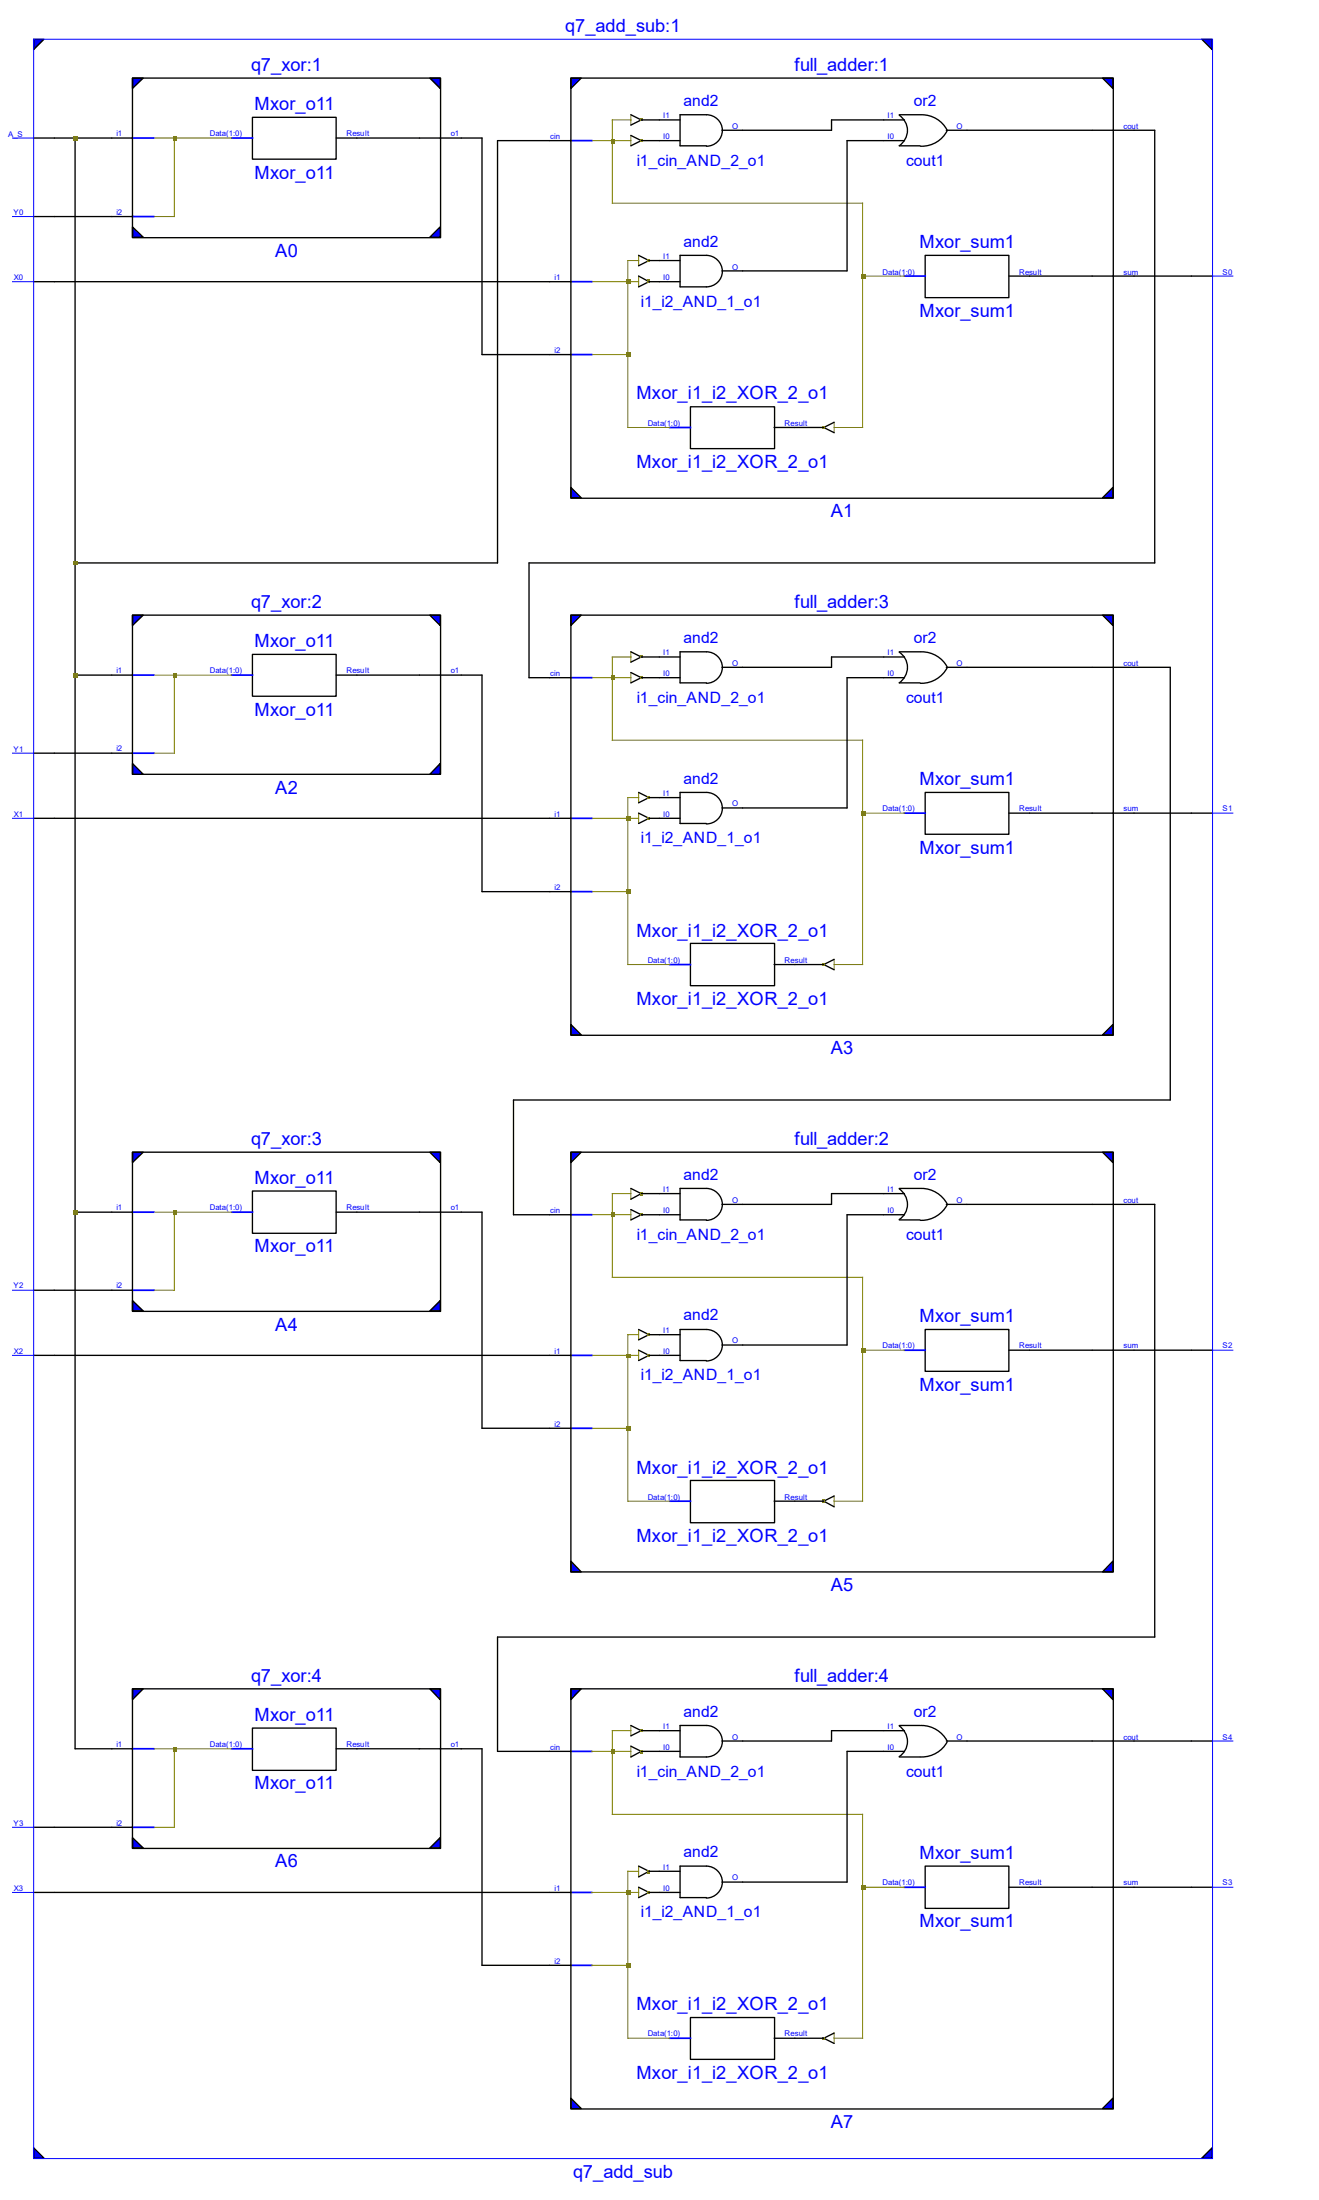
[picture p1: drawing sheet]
<svg xmlns="http://www.w3.org/2000/svg" width="129mm" height="216mm" viewBox="0 0 129 216" stroke-linecap="round" stroke-linejoin="round" font-family="sans-serif">
<path d="M3.3 3.9h1l-1 1z" fill="#00f"/>
<path d="M3.3 3.9h1l-1 1z" fill="none" stroke="#000" stroke-width=".13"/>
<path d="M117.9 3.9h1v1z" fill="#00f"/>
<path d="M117.9 3.9h1v1z" fill="none" stroke="#000" stroke-width=".13"/>
<path d="M3.3 210.8l1 1h-1z" fill="#00f"/>
<path d="M3.3 210.8l1 1h-1z" fill="none" stroke="#000" stroke-width=".13"/>
<path d="M117.9 211.8l1-1v1z" fill="#00f"/>
<path d="M117.9 211.8l1-1v1z" fill="none" stroke="#000" stroke-width=".13"/>
<path d="M13 7.7h1.1l-1.1 1z" fill="#00f"/>
<path d="M13 7.7h1.1l-1.1 1z" fill="none" stroke="#000" stroke-width=".13"/>
<path d="M42.2 7.7h1v1z" fill="#00f"/>
<path d="M42.2 7.7h1v1z" fill="none" stroke="#000" stroke-width=".13"/>
<path d="M13 22.3l1.1 1h-1.1z" fill="#00f"/>
<path d="M13 22.3l1.1 1h-1.1z" fill="none" stroke="#000" stroke-width=".13"/>
<path d="M42.2 23.3l1-1v1z" fill="#00f"/>
<path d="M24.8 11.5h8.2v4.1h-8.2zM33 13.5h2M42.2 23.3l1-1v1z" fill="none" stroke="#000" stroke-width=".13"/>
<path d="M22.7 13.5h2.1" fill="none" stroke="#00f" stroke-width=".17"/>
<path d="M15.1 13.5h7.6M17.1 13.5v7.8h-2" fill="none" stroke="#808000" stroke-width=".1"/>
<path d="M16.9 13.4h.4v.4h-.4z" fill-rule="evenodd" fill="#808000"/>
<path d="M11 13.5h2M13 7.7h30.2v15.6h-30.2zM35 13.5h10.3M11 21.3h2" fill="none" stroke="#000" stroke-width=".13"/>
<path d="M13 13.5h2.1M13 21.3h2.1" fill="none" stroke="#00f" stroke-width=".17"/>
<path d="M13 60.4h1.1l-1.1 1z" fill="#00f"/>
<path d="M13 60.4h1.1l-1.1 1z" fill="none" stroke="#000" stroke-width=".13"/>
<path d="M42.2 60.4h1v1z" fill="#00f"/>
<path d="M42.2 60.4h1v1z" fill="none" stroke="#000" stroke-width=".13"/>
<path d="M13 74.9l1.1 1.1h-1.1z" fill="#00f"/>
<path d="M13 74.9l1.1 1.1h-1.1z" fill="none" stroke="#000" stroke-width=".13"/>
<path d="M43.2 74.9v1.1h-1z" fill="#00f"/>
<path d="M24.8 64.2h8.2v4.1h-8.2zM33 66.3h2M43.2 74.9v1.1h-1z" fill="none" stroke="#000" stroke-width=".13"/>
<path d="M22.7 66.3h2.1" fill="none" stroke="#00f" stroke-width=".17"/>
<path d="M15.1 66.3h7.6M17.1 66.3v7.6h-2" fill="none" stroke="#808000" stroke-width=".1"/>
<path d="M16.9 66h.4v.5h-.4z" fill-rule="evenodd" fill="#808000"/>
<path d="M11 66.3h2M11 73.9h2M13 60.4h30.2v15.6h-30.2zM35 66.3h10.3" fill="none" stroke="#000" stroke-width=".13"/>
<path d="M13 66.3h2.1M13 73.9h2.1" fill="none" stroke="#00f" stroke-width=".17"/>
<path d="M13 113.1h1.1l-1.1 1z" fill="#00f"/>
<path d="M13 113.1h1.1l-1.1 1z" fill="none" stroke="#000" stroke-width=".13"/>
<path d="M42.2 113.1h1v1z" fill="#00f"/>
<path d="M42.2 113.1h1v1z" fill="none" stroke="#000" stroke-width=".13"/>
<path d="M13 127.6l1.1 1.1h-1.1z" fill="#00f"/>
<path d="M13 127.6l1.1 1.1h-1.1z" fill="none" stroke="#000" stroke-width=".13"/>
<path d="M42.2 128.7l1-1.1v1.1z" fill="#00f"/>
<path d="M24.8 116.9h8.2v4.1h-8.2zM33 119h2M42.2 128.7l1-1.1v1.1z" fill="none" stroke="#000" stroke-width=".13"/>
<path d="M22.7 119h2.1" fill="none" stroke="#00f" stroke-width=".17"/>
<path d="M15.1 119h7.6M17.1 119v7.6h-2" fill="none" stroke="#808000" stroke-width=".1"/>
<path d="M16.9 118.7h.4v.5h-.4z" fill-rule="evenodd" fill="#808000"/>
<path d="M11 119h2M13 113.1h30.2v15.6h-30.2zM35 119h10.3M11 126.6h2" fill="none" stroke="#000" stroke-width=".13"/>
<path d="M13 119h2.1M13 126.6h2.1" fill="none" stroke="#00f" stroke-width=".17"/>
<path d="M13 165.7h1.1l-1.1 1.1z" fill="#00f"/>
<path d="M13 165.7h1.1l-1.1 1.1z" fill="none" stroke="#000" stroke-width=".13"/>
<path d="M42.2 165.7h1v1.1z" fill="#00f"/>
<path d="M42.2 165.7h1v1.1z" fill="none" stroke="#000" stroke-width=".13"/>
<path d="M13 180.3l1.1 1.1h-1.1z" fill="#00f"/>
<path d="M13 180.3l1.1 1.1h-1.1z" fill="none" stroke="#000" stroke-width=".13"/>
<path d="M43.2 180.3v1.1h-1z" fill="#00f"/>
<path d="M24.8 169.6h8.2v4.1h-8.2zM33 171.6h2M43.2 180.3v1.1h-1z" fill="none" stroke="#000" stroke-width=".13"/>
<path d="M22.7 171.6h2.1" fill="none" stroke="#00f" stroke-width=".17"/>
<path d="M15.1 171.6h7.6M17.1 171.6v7.7h-2" fill="none" stroke="#808000" stroke-width=".1"/>
<path d="M16.9 171.4h.4v.5h-.4z" fill-rule="evenodd" fill="#808000"/>
<path d="M11 171.6h2M11 179.3h2M13 165.7h30.2v15.7h-30.2zM35 171.6h10.3" fill="none" stroke="#000" stroke-width=".13"/>
<path d="M13 171.6h2.1M13 179.3h2.1" fill="none" stroke="#00f" stroke-width=".17"/>
<path d="M56 7.7h1l-1 1z" fill="#00f"/>
<path d="M56 7.7h1l-1 1z" fill="none" stroke="#000" stroke-width=".13"/>
<path d="M108.2 7.7h1v1z" fill="#00f"/>
<path d="M108.2 7.7h1v1z" fill="none" stroke="#000" stroke-width=".13"/>
<path d="M56 47.8l1 1.1h-1z" fill="#00f"/>
<path d="M56 47.8l1 1.1h-1z" fill="none" stroke="#000" stroke-width=".13"/>
<path d="M108.2 48.9l1-1.1v1.1z" fill="#00f"/>
<g fill="none" stroke="#000" stroke-width=".13">
<path d="M64.7 13.8h2M64.7 11.8h2M69.3 14.3h-2.6v-3h2.6a1.55 1.55 0 0 1 1.6 1.5 1.55 1.55 0 0 1-1.6 1.6M70.8 12.8h2.1M86.7 13.8h2M86.7 11.8h2M88.2 11.3a1.81 1.81 0 0 1 0 3h2.1M88.2 11.3h2.1M90.3 11.3a2.81 2.81 0 0 1 2.6 1.5M92.8 12.8h2.1M92.9 12.8a2.81 2.81 0 0 1-2.6 1.6M64.7 27.6h2"/>
<path d="M64.7 25.6h2M66.7 25.1h2.6a1.55 1.55 0 0 1 1.6 1.5 1.55 1.55 0 0 1-1.6 1.6h-2.6zM67.7 39.9h8.3v4.1h-8.3zM70.8 26.6h2.1M90.8 25.1h8.2v4.1h-8.2zM99 27.1h2M75.9 42h2.1M108.2 48.9l1-1.1v1.1z"/>
</g>
<path d="M88.7 27.1h2.1M65.7 42h2" fill="none" stroke="#00f" stroke-width=".17"/>
<path d="M58 27.6h4.7M58 34.8h3.6M62.7 25.6h-1.1v16.4h4.1" fill="none" stroke="#808000" stroke-width=".1"/>
<g fill="#808000">
<path d="M61.4 27.4h.4v.5h-.4z" fill-rule="evenodd"/>
<path d="M61.4 34.6h.4v.4h-.4z" fill-rule="evenodd"/>
</g>
<path d="M58 13.8h3.9M61.9 11.8h-1.8v8.1h24.5v22.1h-2.8M84.6 27.1h4.1" fill="none" stroke="#808000" stroke-width=".1"/>
<g fill="#808000">
<path d="M59.9 13.6h.4v.5h-.4z" fill-rule="evenodd"/>
<path d="M84.5 26.9h.4v.4h-.4z" fill-rule="evenodd"/>
</g>
<path d="M61.9 13.3l1 .5-1 .5M86.7 11.8h-5.1v1h-8.7M86.7 13.8h-3.6v12.8h-10.2M94.9 12.8h14.3M101 27.1h8.2" fill="none" stroke="#000" stroke-width=".13"/>
<path d="M56 13.8h2M56 27.6h2M56 34.8h2" fill="none" stroke="#00f" stroke-width=".17"/>
<path d="M61.9 13.3v1" fill="none" stroke="#808000" stroke-width=".1"/>
<path d="M62.8 13.7h.2v.2h-.2z" fill-rule="evenodd" fill="#808000"/>
<path d="M61.9 11.3l1 .5-1 .5M62.9 13.8h1.8" fill="none" stroke="#000" stroke-width=".13"/>
<path d="M61.9 11.3v1" fill="none" stroke="#808000" stroke-width=".1"/>
<path d="M62.8 11.6h.2v.3h-.2z" fill-rule="evenodd" fill="#808000"/>
<path d="M62.9 11.8h1.8M62.7 27.1l1 .5-1 .6" fill="none" stroke="#000" stroke-width=".13"/>
<path d="M62.7 27.1v1.1" fill="none" stroke="#808000" stroke-width=".1"/>
<path d="M63.5 27.5h.3v.3h-.3z" fill-rule="evenodd" fill="#808000"/>
<path d="M62.7 25.1l1 .5-1 .5M63.7 27.6h1" fill="none" stroke="#000" stroke-width=".13"/>
<path d="M62.7 25.1v1" fill="none" stroke="#808000" stroke-width=".1"/>
<path d="M63.5 25.4h.3v.3h-.3z" fill-rule="evenodd" fill="#808000"/>
<path d="M63.7 25.6h1M81.8 41.4l-1 .6 1 .5" fill="none" stroke="#000" stroke-width=".13"/>
<path d="M81.8 41.4v1.1" fill="none" stroke="#808000" stroke-width=".1"/>
<path d="M80.7 41.8h.2v.3h-.2z" fill-rule="evenodd" fill="#808000"/>
<path d="M53.9 13.8h2.1M56 7.7h53.2v41.2h-53.2zM109.2 12.8h2.1M53.9 27.6h2.1M53.9 34.8h2.1M109.2 27.1h2.1M78 42h2.8" fill="none" stroke="#000" stroke-width=".13"/>
<path d="M56 60.4h1l-1 1z" fill="#00f"/>
<path d="M56 60.4h1l-1 1z" fill="none" stroke="#000" stroke-width=".13"/>
<path d="M108.2 60.4h1v1z" fill="#00f"/>
<path d="M108.2 60.4h1v1z" fill="none" stroke="#000" stroke-width=".13"/>
<path d="M56 100.5l1 1.1h-1z" fill="#00f"/>
<path d="M56 100.5l1 1.1h-1z" fill="none" stroke="#000" stroke-width=".13"/>
<path d="M108.2 101.6l1-1.1v1.1z" fill="#00f"/>
<g fill="none" stroke="#000" stroke-width=".13">
<path d="M64.7 78.3h2M64.7 66.5h2M64.7 64.5h2M69.3 67h-2.6v-3h2.6a1.55 1.55 0 0 1 1.6 1.5 1.55 1.55 0 0 1-1.6 1.6M70.8 79.3h2.1M70.8 65.5h2.1M86.7 66.5h2M86.7 64.5h2M88.2 64a1.81 1.81 0 0 1 0 3h2.1M88.2 64h2.1M90.3 64a2.86 2.86 0 0 1 2.6 1.4M90.8 77.8h8.2v4.1h-8.2z"/>
<path d="M92.8 65.5h2.1M92.9 65.5a2.86 2.86 0 0 1-2.6 1.6M99 79.8h2M64.7 80.3h2M67.7 92.6h8.3v4.1h-8.3zM69.3 80.8h-2.6v-3h2.6a1.55 1.55 0 0 1 1.6 1.5 1.55 1.55 0 0 1-1.6 1.6M75.9 94.7h2.1M108.2 101.6l1-1.1v1.1z"/>
</g>
<path d="M88.7 79.8h2.1M65.7 94.7h2" fill="none" stroke="#00f" stroke-width=".17"/>
<path d="M62.7 78.3h-1.1v16.4h4.1M58 80.3h4.7M58 87.5h3.6" fill="none" stroke="#808000" stroke-width=".1"/>
<g fill="#808000">
<path d="M61.4 80.1h.4v.5h-.4z" fill-rule="evenodd"/>
<path d="M61.4 87.3h.4v.4h-.4z" fill-rule="evenodd"/>
</g>
<path d="M58 66.5h3.9M61.9 64.5h-1.8v8.1h24.5v22.1h-2.8M84.6 79.8h4.1" fill="none" stroke="#808000" stroke-width=".1"/>
<g fill="#808000">
<path d="M59.9 66.3h.4v.4h-.4z" fill-rule="evenodd"/>
<path d="M84.5 79.6h.4v.5h-.4z" fill-rule="evenodd"/>
</g>
<path d="M61.9 66l1 .5-1 .5M86.7 64.5h-5.1v1h-8.7M86.7 66.5h-3.6v12.8h-10.2M94.9 65.5h14.3M101 79.8h8.2" fill="none" stroke="#000" stroke-width=".13"/>
<path d="M56 66.5h2M56 80.3h2M56 87.5h2" fill="none" stroke="#00f" stroke-width=".17"/>
<path d="M61.9 66v1" fill="none" stroke="#808000" stroke-width=".1"/>
<path d="M62.8 66.4h.2v.2h-.2z" fill-rule="evenodd" fill="#808000"/>
<path d="M61.9 64l1 .5-1 .5M62.9 66.5h1.8" fill="none" stroke="#000" stroke-width=".13"/>
<path d="M61.9 64v1" fill="none" stroke="#808000" stroke-width=".1"/>
<path d="M62.8 64.3h.2v.3h-.2z" fill-rule="evenodd" fill="#808000"/>
<path d="M62.7 79.8l1 .5-1 .5M62.9 64.5h1.8" fill="none" stroke="#000" stroke-width=".13"/>
<path d="M62.7 79.8v1" fill="none" stroke="#808000" stroke-width=".1"/>
<path d="M63.5 80.2h.3v.2h-.3z" fill-rule="evenodd" fill="#808000"/>
<path d="M62.7 77.8l1 .5-1 .5M63.7 80.3h1" fill="none" stroke="#000" stroke-width=".13"/>
<path d="M62.7 77.8v1" fill="none" stroke="#808000" stroke-width=".1"/>
<path d="M63.5 78.1h.3v.3h-.3z" fill-rule="evenodd" fill="#808000"/>
<path d="M63.7 78.3h1M81.8 94.1l-1 .6 1 .5" fill="none" stroke="#000" stroke-width=".13"/>
<path d="M81.8 94.1v1.1" fill="none" stroke="#808000" stroke-width=".1"/>
<path d="M80.7 94.5h.2v.3h-.2z" fill-rule="evenodd" fill="#808000"/>
<path d="M53.9 66.5h2.1M56 60.4h53.2v41.2h-53.2zM109.2 65.5h2.1M109.2 79.8h2.1M53.9 80.3h2.1M53.9 87.5h2.1M78 94.7h2.8" fill="none" stroke="#000" stroke-width=".13"/>
<path d="M56 113.1h1l-1 1z" fill="#00f"/>
<path d="M56 113.1h1l-1 1z" fill="none" stroke="#000" stroke-width=".13"/>
<path d="M108.2 113.1h1v1z" fill="#00f"/>
<path d="M108.2 113.1h1v1z" fill="none" stroke="#000" stroke-width=".13"/>
<path d="M56 153.2l1 1.1h-1z" fill="#00f"/>
<path d="M56 153.2l1 1.1h-1z" fill="none" stroke="#000" stroke-width=".13"/>
<path d="M109.2 153.2v1.1h-1z" fill="#00f"/>
<g fill="none" stroke="#000" stroke-width=".13">
<path d="M64.7 119.2h2M64.7 117.1h2M69.3 119.7h-2.6v-3.1h2.6a1.57 1.57 0 0 1 1.6 1.6 1.57 1.57 0 0 1-1.6 1.6M70.8 118.2h2.1M86.7 119.2h2M86.7 117.1h2M88.2 116.7a1.81 1.81 0 0 1 0 3M88.2 119.7h2.1M88.2 116.6h2.1M90.3 116.6a2.86 2.86 0 0 1 2.6 1.6M92.8 118.2h2.1M92.9 118.2a2.86 2.86 0 0 1-2.6 1.6"/>
<path d="M64.7 133h2M64.7 131h2M69.3 133.5h-2.6v-3h2.6a1.55 1.55 0 0 1 1.6 1.5 1.55 1.55 0 0 1-1.6 1.6M70.8 132h2.1M90.8 130.5h8.2v4.1h-8.2zM99 132.5h2M67.7 145.3h8.3v4.1h-8.3zM75.9 147.3h2.1M109.2 153.2v1.1h-1z"/>
</g>
<path d="M88.7 132.5h2.1M65.7 147.3h2" fill="none" stroke="#00f" stroke-width=".17"/>
<path d="M58 133h4.7M62.7 131h-1.1v16.3h4.1M58 140.2h3.6" fill="none" stroke="#808000" stroke-width=".1"/>
<g fill="#808000">
<path d="M61.4 132.8h.4v.4h-.4z" fill-rule="evenodd"/>
<path d="M61.4 140h.4v.4h-.4z" fill-rule="evenodd"/>
</g>
<path d="M58 119.2h3.9M61.9 117.1h-1.8v8.2h24.5v22h-2.8M84.6 132.5h4.1" fill="none" stroke="#808000" stroke-width=".1"/>
<g fill="#808000">
<path d="M59.9 119h.4v.4h-.4z" fill-rule="evenodd"/>
<path d="M84.5 132.3h.4v.4h-.4z" fill-rule="evenodd"/>
</g>
<path d="M61.9 118.7l1 .5-1 .5M86.7 117.1h-5.1v1.1h-8.7M86.7 119.2h-3.6v12.8h-10.2M94.9 118.2h14.3M101 132.5h8.2" fill="none" stroke="#000" stroke-width=".13"/>
<path d="M56 119.2h2M56 133h2M56 140.2h2" fill="none" stroke="#00f" stroke-width=".17"/>
<path d="M61.9 118.7v1" fill="none" stroke="#808000" stroke-width=".1"/>
<path d="M62.8 119.1h.2v.2h-.2z" fill-rule="evenodd" fill="#808000"/>
<path d="M61.9 116.6l1 .5-1 .6M62.9 119.2h1.8" fill="none" stroke="#000" stroke-width=".13"/>
<path d="M61.9 116.6v1.1" fill="none" stroke="#808000" stroke-width=".1"/>
<path d="M62.8 117h.2v.3h-.2z" fill-rule="evenodd" fill="#808000"/>
<path d="M62.9 117.1h1.8M62.7 132.5l1 .5-1 .5" fill="none" stroke="#000" stroke-width=".13"/>
<path d="M62.7 132.5v1" fill="none" stroke="#808000" stroke-width=".1"/>
<path d="M63.5 132.9h.3v.2h-.3z" fill-rule="evenodd" fill="#808000"/>
<path d="M62.7 130.5l1 .5-1 .5M63.7 133h1" fill="none" stroke="#000" stroke-width=".13"/>
<path d="M62.7 130.5v1" fill="none" stroke="#808000" stroke-width=".1"/>
<path d="M63.5 130.9h.3v.2h-.3z" fill-rule="evenodd" fill="#808000"/>
<path d="M63.7 131h1M81.8 146.8l-1 .5 1 .6" fill="none" stroke="#000" stroke-width=".13"/>
<path d="M81.8 146.8v1.1" fill="none" stroke="#808000" stroke-width=".1"/>
<path d="M80.7 147.2h.2v.3h-.2z" fill-rule="evenodd" fill="#808000"/>
<path d="M53.9 119.2h2.1M56 113.1h53.2v41.2h-53.2zM109.2 118.2h2.1M53.9 133h2.1M109.2 132.5h2.1M53.9 140.2h2.1M78 147.3h2.8" fill="none" stroke="#000" stroke-width=".13"/>
<path d="M56 165.7h1l-1 1.1z" fill="#00f"/>
<path d="M56 165.7h1l-1 1.1z" fill="none" stroke="#000" stroke-width=".13"/>
<path d="M108.2 165.7h1v1.1z" fill="#00f"/>
<path d="M108.2 165.7h1v1.1z" fill="none" stroke="#000" stroke-width=".13"/>
<path d="M56 205.9l1 1h-1z" fill="#00f"/>
<path d="M56 205.9l1 1h-1z" fill="none" stroke="#000" stroke-width=".13"/>
<path d="M108.2 206.9l1-1v1z" fill="#00f"/>
<g fill="none" stroke="#000" stroke-width=".13">
<path d="M64.7 171.9h2M64.7 169.8h2M66.7 169.3h2.6a1.55 1.55 0 0 1 1.6 1.6 1.55 1.55 0 0 1-1.6 1.5h-2.6zM70.8 170.9h2.1M86.7 171.9h2M86.7 169.8h2M88.2 169.4a1.81 1.81 0 0 1 0 3M88.2 172.4h2.1M88.2 169.3h2.1M90.3 169.3a2.86 2.86 0 0 1 2.6 1.6M92.8 170.9h2.1M92.9 170.9a2.86 2.86 0 0 1-2.6 1.5"/>
<path d="M107.1 170.9h2.1M64.7 185.7h2M64.7 183.6h2M67.7 198h8.3v4.1h-8.3zM69.3 186.2h-2.6v-3.1h2.6a1.57 1.57 0 0 1 1.6 1.6 1.57 1.57 0 0 1-1.6 1.6M70.8 184.7h2.1M90.8 183.1h8.2v4.2h-8.2zM99 185.2h2M107.1 185.2h2.1M75.9 200h2.1M108.2 206.9l1-1v1z"/>
</g>
<path d="M56 171.9h2M56 185.7h2M56 192.9h2M88.7 185.2h2.1M65.7 200h2" fill="none" stroke="#00f" stroke-width=".17"/>
<path d="M58 171.9h3.9M61.9 169.8h-1.8v8.3h24.5v21.9h-2.8M84.6 185.2h4.1" fill="none" stroke="#808000" stroke-width=".1"/>
<g fill="#808000">
<path d="M59.9 171.7h.4v.4h-.4z" fill-rule="evenodd"/>
<path d="M84.5 185h.4v.4h-.4z" fill-rule="evenodd"/>
</g>
<path d="M86.7 169.8h-5.1v1.1h-8.7" fill="none" stroke="#000" stroke-width=".13"/>
<path d="M58 185.7h4.7M58 192.9h3.6M62.7 183.6h-1.1v16.4h4.1" fill="none" stroke="#808000" stroke-width=".1"/>
<g fill="#808000">
<path d="M61.4 185.5h.4v.4h-.4z" fill-rule="evenodd"/>
<path d="M61.4 192.7h.4v.4h-.4z" fill-rule="evenodd"/>
</g>
<path d="M61.9 171.4l1 .5-1 .5M86.7 171.9h-3.6v12.8h-10.2M94.9 170.9h12.2M101 185.2h6.1" fill="none" stroke="#000" stroke-width=".13"/>
<path d="M61.9 171.4v1" fill="none" stroke="#808000" stroke-width=".1"/>
<path d="M62.8 171.7h.2v.3h-.2z" fill-rule="evenodd" fill="#808000"/>
<path d="M61.9 169.3l1 .5-1 .5M62.9 171.9h1.8" fill="none" stroke="#000" stroke-width=".13"/>
<path d="M61.9 169.3v1" fill="none" stroke="#808000" stroke-width=".1"/>
<path d="M62.8 169.7h.2v.3h-.2z" fill-rule="evenodd" fill="#808000"/>
<path d="M62.9 169.8h1.8M62.7 185.2l1 .5-1 .5" fill="none" stroke="#000" stroke-width=".13"/>
<path d="M62.7 185.2v1" fill="none" stroke="#808000" stroke-width=".1"/>
<path d="M63.5 185.6h.3v.2h-.3z" fill-rule="evenodd" fill="#808000"/>
<path d="M62.7 183.1l1 .5-1 .6M63.7 185.7h1" fill="none" stroke="#000" stroke-width=".13"/>
<path d="M62.7 183.1v1.1" fill="none" stroke="#808000" stroke-width=".1"/>
<path d="M63.5 183.5h.3v.3h-.3z" fill-rule="evenodd" fill="#808000"/>
<path d="M63.7 183.6h1M81.8 199.5l-1 .5 1 .5" fill="none" stroke="#000" stroke-width=".13"/>
<path d="M81.8 199.5v1" fill="none" stroke="#808000" stroke-width=".1"/>
<path d="M80.7 199.9h.2v.3h-.2z" fill-rule="evenodd" fill="#808000"/>
<g fill="none" stroke="#000" stroke-width=".13">
<path d="M3.3 13.5h7.7M7.4 13.5v158.1h3.6M53.9 13.8h-5.1v41.4h-41.4M3.3 21.3h2M3.3 27.6h2M116.9 27.1h2M3.3 73.9h2M7.4 66.3h3.6M116.9 79.8h2M3.3 80.3h2M7.4 119h3.6M3.3 126.6h2"/>
<path d="M3.3 133h2M116.9 132.5h2M3.3 179.3h2M53.9 171.9h2.1M56 165.7h53.2v41.3h-53.2zM109.2 170.9h2.1M116.9 170.9h2M3.3 185.7h2M53.9 185.7h2.1M53.9 192.9h2.1M109.2 185.2h2.1M116.9 185.2h2"/>
<path d="M78 200h2.8"/>
</g>
<g fill="#808000">
<path d="M7.2 13.4h.4v.4h-.4z" fill-rule="evenodd"/>
<path d="M7.2 55.1h.4v.4h-.4z" fill-rule="evenodd"/>
<path d="M7.2 66h.4v.5h-.4z" fill-rule="evenodd"/>
<path d="M7.2 118.7h.4v.5h-.4z" fill-rule="evenodd"/>
</g>
<g fill="none" stroke="#000" stroke-width=".13">
<path d="M45.3 13.5h2v21.3h6.6M111.3 12.8h2v42.4h-61.4v11.3h2M5.3 21.3h5.7M5.3 27.6h48.6M111.3 27.1h5.6M5.3 73.9h5.7M45.3 66.3h2v21.2h6.6M111.3 65.5h3.5v42.4h-64.4v11.3h3.5M111.3 79.8h5.6M5.3 80.3h48.6M45.3 119h2v21.2h6.6M111.3 118.2h2v42.5h-64.5v11.2h5.1"/>
<path d="M5.3 126.6h5.7M5.3 133h48.6M111.3 132.5h5.6M5.3 179.3h5.7M45.3 171.6h2v21.3h6.6M111.3 170.9h5.6M5.3 185.7h48.6M111.3 185.2h5.6"/>
</g>
<g fill="none" stroke="#00f" stroke-width=".1">
<path d="M1.2 13.5h2.1M3.3 3.9h115.7v207.9h-115.7zM1.2 27.6h2.1M1.2 21.3h2.1M118.9 27.1h2M1.2 73.9h2.1M118.9 79.8h2M1.2 80.3h2.1M1.2 133h2.1M1.2 126.6h2.1M118.9 132.5h2M1.2 179.3h2.1"/>
<path d="M118.9 170.9h2M1.2 185.7h2.1M118.9 185.2h2"/>
</g>
<g font-size="1.8" fill="#00f">
<text x="55.5" y="3.1">q7_add_sub:1</text>
<text x="24.6" y="7">q7_xor:1</text>
<text x="25" y="10.8">Mxor_o11</text>
<text x="77.9" y="7">full_adder:1</text>
<text x="25" y="17.5">Mxor_o11</text>
<text x="27" y="25.2">A0</text>
<text x="90.2" y="24.4">Mxor_sum1</text>
<text x="90.2" y="31.1">Mxor_sum1</text>
<text x="62.4" y="39.2">Mxor_i1_i2_XOR_2_o1</text>
<text x="62.4" y="45.9">Mxor_i1_i2_XOR_2_o1</text>
<text x="81.5" y="50.8">A1</text>
<text x="24.6" y="59.6">q7_xor:2</text>
<text x="77.9" y="59.6">full_adder:3</text>
<text x="25" y="63.5">Mxor_o11</text>
<text x="25" y="70.2">Mxor_o11</text>
<text x="27" y="77.9">A2</text>
<text x="90.2" y="77">Mxor_sum1</text>
<text x="90.2" y="83.8">Mxor_sum1</text>
<text x="62.4" y="91.9">Mxor_i1_i2_XOR_2_o1</text>
<text x="62.4" y="98.6">Mxor_i1_i2_XOR_2_o1</text>
<text x="81.5" y="103.5">A3</text>
<text x="24.6" y="112.4">q7_xor:3</text>
<text x="77.9" y="112.4">full_adder:2</text>
<text x="25" y="116.2">Mxor_o11</text>
<text x="25" y="122.9">Mxor_o11</text>
<text x="27" y="130.6">A4</text>
<text x="90.2" y="129.8">Mxor_sum1</text>
<text x="90.2" y="136.5">Mxor_sum1</text>
<text x="62.4" y="144.6">Mxor_i1_i2_XOR_2_o1</text>
<text x="62.4" y="151.3">Mxor_i1_i2_XOR_2_o1</text>
<text x="81.5" y="156.2">A5</text>
<text x="24.6" y="165.1">q7_xor:4</text>
<text x="77.9" y="165.1">full_adder:4</text>
<text x="25" y="168.9">Mxor_o11</text>
<text x="25" y="175.6">Mxor_o11</text>
<text x="27" y="183.3">A6</text>
<text x="90.2" y="182.5">Mxor_sum1</text>
<text x="90.2" y="189.1">Mxor_sum1</text>
<text x="62.4" y="197.3">Mxor_i1_i2_XOR_2_o1</text>
<text x="62.4" y="204">Mxor_i1_i2_XOR_2_o1</text>
<text x="81.5" y="208.9">A7</text>
<text x="56.2" y="213.7">q7_add_sub</text>
</g>
<g font-size="1.5" fill="#00f">
<text x="67.1" y="10.4">and2</text>
<text x="89.7" y="10.4">or2</text>
<text x="62.5" y="16.3">i1_cin_AND_2_o1</text>
<text x="88.9" y="16.3">cout1</text>
<text x="67.1" y="24.2">and2</text>
<text x="62.9" y="30.1">i1_i2_AND_1_o1</text>
<text x="67.1" y="63.1">and2</text>
<text x="89.7" y="63.1">or2</text>
<text x="62.5" y="69">i1_cin_AND_2_o1</text>
<text x="88.9" y="69">cout1</text>
<text x="67.1" y="76.9">and2</text>
<text x="62.9" y="82.8">i1_i2_AND_1_o1</text>
<text x="67.1" y="115.8">and2</text>
<text x="89.7" y="115.8">or2</text>
<text x="62.5" y="121.7">i1_cin_AND_2_o1</text>
<text x="88.9" y="121.7">cout1</text>
<text x="67.1" y="129.6">and2</text>
<text x="62.9" y="135.5">i1_i2_AND_1_o1</text>
<text x="67.1" y="168.5">and2</text>
<text x="89.7" y="168.5">or2</text>
<text x="62.5" y="174.4">i1_cin_AND_2_o1</text>
<text x="88.9" y="174.4">cout1</text>
<text x="67.1" y="182.3">and2</text>
<text x="62.9" y="188.2">i1_i2_AND_1_o1</text>
</g>
<g font-size=".8" fill="#00f">
<text x="65.1" y="11.6">I1</text>
<text x="87.1" y="11.6">I1</text>
<text x=".8" y="13.4">A_S</text>
<text x="11.4" y="13.4">i1</text>
<text x="20.6" y="13.4">Data(1:0)</text>
<text x="34" y="13.4">Result</text>
<text x="44.2" y="13.4">o1</text>
<text x="54" y="13.7">cin</text>
<text x="65.1" y="13.7">I0</text>
<text x="71.8" y="12.6">O</text>
<text x="87.1" y="13.7">I0</text>
<text x="93.9" y="12.6">O</text>
<text x="110.2" y="12.6">cout</text>
<text x="1.3" y="21.1">Y0</text>
<text x="11.4" y="21.1">i2</text>
<text x="1.4" y="27.5">X0</text>
<text x="54.4" y="27.5">i1</text>
<text x="65.1" y="27.5">I0</text>
<text x="65.1" y="25.4">I1</text>
<text x="71.8" y="26.5">O</text>
<text x="86.6" y="27">Data(1:0)</text>
<text x="100" y="27">Result</text>
<text x="110.2" y="27">sum</text>
<text x="119.9" y="27">S0</text>
<text x="54.4" y="34.6">i2</text>
<text x="63.5" y="41.8">Data(1:0)</text>
<text x="77" y="41.8">Result</text>
<text x="65.1" y="64.3">I1</text>
<text x="71.8" y="65.3">O</text>
<text x="87.1" y="64.3">I1</text>
<text x="93.9" y="65.3">O</text>
<text x="110.2" y="65.3">cout</text>
<text x="11.4" y="66.1">i1</text>
<text x="20.6" y="66.1">Data(1:0)</text>
<text x="34" y="66.1">Result</text>
<text x="44.2" y="66.1">o1</text>
<text x="54" y="66.3">cin</text>
<text x="65.1" y="66.3">I0</text>
<text x="87.1" y="66.3">I0</text>
<text x="1.3" y="73.8">Y1</text>
<text x="11.4" y="73.7">i2</text>
<text x="1.4" y="80.2">X1</text>
<text x="54.4" y="80.2">i1</text>
<text x="65.1" y="80.2">I0</text>
<text x="65.1" y="78.1">I1</text>
<text x="71.8" y="79.1">O</text>
<text x="86.6" y="79.6">Data(1:0)</text>
<text x="100" y="79.6">Result</text>
<text x="110.2" y="79.6">sum</text>
<text x="119.9" y="79.6">S1</text>
<text x="54.4" y="87.3">i2</text>
<text x="63.5" y="94.5">Data(1:0)</text>
<text x="77" y="94.5">Result</text>
<text x="11.4" y="118.8">i1</text>
<text x="20.6" y="118.8">Data(1:0)</text>
<text x="34" y="118.8">Result</text>
<text x="44.2" y="118.8">o1</text>
<text x="54" y="119">cin</text>
<text x="65.1" y="119">I0</text>
<text x="65.1" y="117">I1</text>
<text x="71.8" y="118">O</text>
<text x="87.1" y="119">I0</text>
<text x="87.1" y="117">I1</text>
<text x="93.9" y="118">O</text>
<text x="110.2" y="118">cout</text>
<text x="1.3" y="126.4">Y2</text>
<text x="11.4" y="126.4">i2</text>
<text x="65.1" y="130.8">I1</text>
<text x="71.8" y="131.8">O</text>
<text x="1.4" y="132.8">X2</text>
<text x="54.4" y="132.8">i1</text>
<text x="65.1" y="132.8">I0</text>
<text x="86.6" y="132.3">Data(1:0)</text>
<text x="100" y="132.3">Result</text>
<text x="110.2" y="132.3">sum</text>
<text x="119.9" y="132.3">S2</text>
<text x="54.4" y="140">i2</text>
<text x="63.5" y="147.2">Data(1:0)</text>
<text x="77" y="147.2">Result</text>
<text x="11.4" y="171.5">i1</text>
<text x="20.6" y="171.5">Data(1:0)</text>
<text x="34" y="171.5">Result</text>
<text x="44.2" y="171.5">o1</text>
<text x="54" y="171.7">cin</text>
<text x="65.1" y="171.7">I0</text>
<text x="65.1" y="169.7">I1</text>
<text x="71.8" y="170.7">O</text>
<text x="87.1" y="171.7">I0</text>
<text x="87.1" y="169.7">I1</text>
<text x="93.9" y="170.7">O</text>
<text x="110.2" y="170.7">cout</text>
<text x="119.9" y="170.7">S4</text>
<text x="1.3" y="179.2">Y3</text>
<text x="11.4" y="179.2">i2</text>
<text x="1.4" y="185.5">X3</text>
<text x="54.4" y="185.5">i1</text>
<text x="65.1" y="185.5">I0</text>
<text x="65.1" y="183.5">I1</text>
<text x="71.8" y="184.5">O</text>
<text x="86.6" y="185">Data(1:0)</text>
<text x="100" y="185">Result</text>
<text x="110.2" y="185">sum</text>
<text x="119.9" y="185">S3</text>
<text x="54.4" y="192.7">i2</text>
<text x="63.5" y="199.9">Data(1:0)</text>
<text x="77" y="199.9">Result</text>
</g>
</svg>
